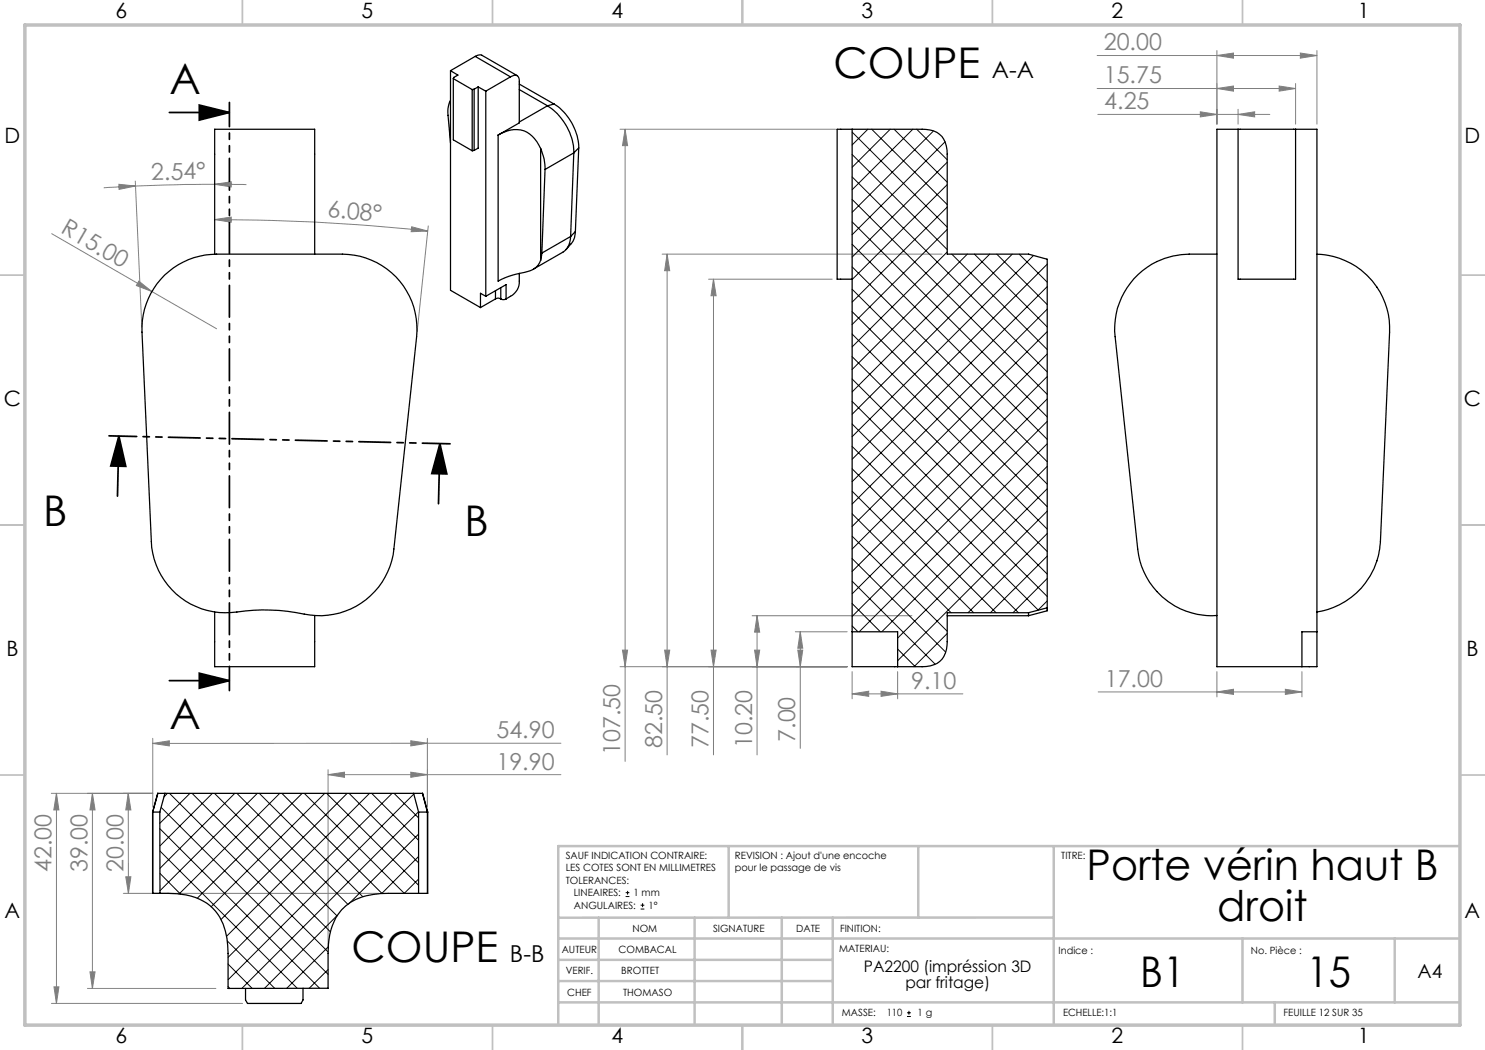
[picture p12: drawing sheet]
<svg xmlns="http://www.w3.org/2000/svg" width="297mm" height="210mm" viewBox="0 0 297 210" stroke-linecap="round" stroke-linejoin="round" font-family="sans-serif">
<path d="M125.1 179.3h.8M125.1 178.5h.8M125.5 178.2v.7M128.1 181.8h.8M128.1 181h.8M128.5 180.6v.8M181.4 203.3h.8M181.4 202.6h.8M181.8 202.2v.7" fill="none" stroke="#000" stroke-width=".2"/>
<path d="M33.9 22.5h12M39.9 21l6 1.5-6 1.5zM23.8 87.2l-.3 12M23.8 87.2l1.4 6.1-3-.1zM88 88.8l1.4 6-3-.1zM88 88.8l-.3 11.9M33.9 136.1h12M39.9 134.6l6 1.5-6 1.5z" fill="none" stroke="#000" stroke-width=".35"/>
<g fill="none" stroke="#808080" stroke-width=".2">
<path d="M219.4 17.7h39.7M219.4 11.1h44M243.4 17.7l3.3-.5v1zM243.4 11.1l3.3-.5v1zM243.4 10.1v14.7M255.8 17.2l3.3 .5-3.3 .5zM259.1 16.7v8.1M260.1 10.6l3.3 .5-3.3 .5zM263.4 10.1v14.7M23.8 36.9l3.3 .3-3.3 .7zM27.1 36.2l1.3 29.2M27.1 37.2l-6.4 .4"/>
<path d="M42.9 36.9l3.3-.5v1zM42.9 36.9l-15.8 .3M42.9 36.9h6.4M124 25.9h43.1M125 25.9v126.4M125 25.9l.5 3.2h-1zM219.6 22.9h34.4M240.1 22.4l3.3 .5-3.3 .5zM247.6 22.9l3.3-.5v1zM247.6 21.9v2.9M10.3 46.7l20.1 11.6M27.8 56.2l2.6 2.1-3.1-1.2z"/>
<path d="M30.4 58.3l12.9 7.4M42.9 43.9l3.3-.5v1zM42.9 43.9a392.6 392.6 0 0 1 42.6 2.3M82.3 45.4l3.2 .8-3.3 .1zM85.7 45.2l-2.3 21.1M132.4 50.8h56M133.4 50.8v100.2M133.4 50.8l.5 3.3h-1zM141.7 55.8h24.7M142.7 55.8v95.2M142.7 55.8l.5 3.4h-1zM124 133.3h45.4"/>
<path d="M124.5 130h1l-.5 3.3zM132.9 130h1l-.5 3.3zM142.2 130h1l-.5 3.3zM150.4 123.1h32M150.9 130h1l-.5 3.3zM151.4 123.1v27.9M151.4 123.1l.5 3.3h-1zM159.1 126.4h10.3M159.6 130h.9l-.4 3.3zM160.1 126.4v23.3M160.1 126.4l.4 3.2h-.9zM170.4 138.8l3.3-.6v1.1z"/>
<path d="M170.4 134.3v5.5M170.4 138.8h22.2M176.2 138.2l3.3 .6-3.3 .5zM179.5 134.3v5.5M219.6 138.4h40.8M243.4 138.4l3.3-.5v1zM243.4 134.3v5.1M257.1 137.9l3.3 .5-3.3 .5zM260.4 134.3v5.1M10.3 158.7h20.3M11.3 158.7l.5 3.3h-1zM11.3 158.7v42"/>
<path d="M18.5 158.7l.5 3.3h-1zM18.5 158.7v39M25.6 158.7l.6 3.3h-1zM25.6 158.7l.1 20M30.6 148.7l3.3-.5v1zM30.6 147.7v13.7M65.6 154.9l3.3-.5v1.1zM65.6 153.9v35.8M65.6 154.9h46.6M82.2 154.4l3.3 .5-3.3 .6zM82.2 148.2l3.3 .5-3.3 .5zM85.5 147.7v13.7"/>
<path d="M112.2 148.7h-81.6M24.7 178.7h51.1M25.2 175.4h1l-.5 3.3zM10.8 197.4h1l-.5 3.3zM17.5 197.7h25.7M18 194.4h1l-.5 3.3zM10.3 200.7h38.2"/>
</g>
<path d="M45.9 20.5v117.6" fill="none" stroke="#000" stroke-width=".35" stroke-dasharray="6.3 1.3 1.3 1.3 1.3 1.3" stroke-dashoffset="1.5"/>
<path d="M21.8 87.2l68.2 1.6" fill="none" stroke="#000" stroke-width=".35" stroke-dasharray="6.3 1.3 1.3 1.3 1.3 1.3" stroke-dashoffset=".8"/>
<g fill="none" stroke="#c0c0c0" stroke-width=".35">
<path d="M48.5 0v5M98.5 0v5M148.5 0v5M198.5 0v5M248.5 0v5M0 55h5M292 55h5.1M0 105h5M292 105h5.1M0 155h5M292 155h5.1M48.5 205v5.1"/>
<path d="M98.5 205v5.1M148.5 205v5.1M198.5 205v5.1M248.5 205v5.1"/>
</g>
<g fill="none" stroke="#c0c0c0" stroke-width=".5">
<path d="M145.7 169.2v14.3M183.7 169.2v14.3M210.7 169.2v35.5M291.9 169.2h-180.2v35.5M111.9 196.2h54.6M111.9 192h54.6M111.9 187.7h180M119.7 183.5v21.2M138.9 183.5v21.2M156.4 183.5v21.2M166.5 183.5v21.2M210.7 183.5h-98.8"/>
<path d="M248.5 187.7v12.8M278.9 187.7v12.8M111.9 200.5h180M255 200.5v4.2"/>
</g>
<path d="M5 5h287v200h-287z" fill="none" stroke="#c0c0c0" stroke-width=".7"/>
<g fill="#000">
<path d="M39.9 21l6 1.5-6 1.5zM39.9 134.6l6 1.5-6 1.5z"/>
<path d="M23.8 87.2l1.4 6.1-3-.1zM88 88.8l1.4 6-3-.1z"/>
</g>
<g fill="#808080">
<path d="M27.8 56.2l2.6 2.1-3.1-1.2z"/>
<path d="M42.9 43.9l3.3 .5v-1zM82.3 45.4l-.1 .9 3.3-.1z"/>
<path d="M170.4 138.8l3.3-.6v1.1zM176.2 138.2l3.3 .6-3.3 .5zM240.1 22.4l3.3 .5-3.3 .5zM247.6 22.9l3.3-.5v1zM243.4 17.7l3.3-.5v1zM255.8 17.2l3.3 .5-3.3 .5zM243.4 138.4l3.3-.5v1zM257.1 137.9l3.3 .5-3.3 .5z"/>
<path d="M65.6 154.9l3.3-.5v1.1zM82.2 154.4l3.3 .5-3.3 .6z"/>
<path d="M82.2 148.2l3.3 .5-3.3 .5zM30.6 148.7l3.3-.5v1z"/>
<path d="M23.8 36.9v1l3.3-.7zM42.9 36.9l3.3 .5v-1z"/>
<path d="M150.9 130h1l-.5 3.3zM151.4 123.1l.5 3.3h-1zM142.2 130h1l-.5 3.3zM142.7 55.8l.5 3.4h-1zM132.9 130h1l-.5 3.3zM133.4 50.8l.5 3.3h-1z"/>
<path d="M124.5 130h1l-.5 3.3zM125 25.9l.5 3.2h-1z"/>
<path d="M159.6 130h.9l-.4 3.3zM160.1 126.4l.4 3.2h-.9z"/>
<path d="M25.6 158.7l.6 3.3h-1zM25.2 175.4h1l-.5 3.3zM18.5 158.7l.5 3.3h-1zM18 194.4h1l-.5 3.3zM11.3 158.7l.5 3.3h-1zM10.8 197.4h1l-.5 3.3z"/>
<path d="M243.4 11.1l3.3-.5v1zM260.1 10.6l3.3 .5-3.3 .5z"/>
</g>
<g fill="none" stroke="#000" stroke-width=".25">
<path d="M90.1 14.1l1.5 .9-.8 .5-.1 .2M90.1 14.1v44l6 3.4M90.7 15.7l3.7 2.2M90.7 15.7v12.3l3.7 2.2M94.4 17.9v12.3M94.8 17.8l-.4 .1M94.8 17.8v12.3M95 11.3l.7-.3h.6l7.1 4.1M95 11.3l7.1 4.1M95 11.3l-4.9 2.8M95.6 17.4l-.8 .4M95.6 17.4l1.6 .8"/>
<path d="M95.6 17.4v12.2l-.8 .5M97.2 18.2v41.1M102.1 15.4a1.01 1.01 0 0 1 1.7 .2l.1 9-4.3 2.4M102.1 15.4l-4.9 2.8M103.9 17.9l5.6 3.3M103.9 16.8l6.9 4M90.1 20.1a5.1 5.1 0 0 0-.5 3l.5 5.5M94.8 30.1l-.4 .1M99.6 27a5.4 5.4 0 0 1 6.9 .3l.9 1.1 .7 1.3M99.6 27v29.2a19.4 19.4 0 0 1 5.9-1.9l1-.4a3.2 3.2 0 0 0 1.6-1.8M108.1 29.7a9.4 9.4 0 0 1 .9 4.2M108.1 29.7v22.4"/>
<path d="M109 33.9l-.6 16.7M109.5 21.2a11.6 11.6 0 0 1 5.3 9.4M109.5 21.2l-5.6 3.2M110.8 20.8a10.9 10.9 0 0 1 4.9 8.8M110.8 20.8l-1.3 .4M114.8 30.6l-5.8 3.3M114.8 30.6l-.7 16.7M115.7 29.6l-.9 1M115.7 29.6l-.6 16.7M170.4 25.9v107.4h14a4.5 4.5 0 0 0 5-5v-5.8h16.3M243.4 25.9h20v107.4h-20zM247.6 25.9v29.9h11.5v-29.9"/>
<path d="M32.9 55a15.1 15.1 0 0 1 10.4-4.2h25.2a15 15 0 0 1 14.8 16.5l-4.5 42.5a14.9 14.9 0 0 1-17.9 13 40.6 40.6 0 0 0-14.7-.3 14.8 14.8 0 0 1-15.9-14.2l-1.9-41.9a15.1 15.1 0 0 1 4.5-11.4zM62.9 50.8v-24.9h-20v25M97.2 59.3l4-2.4v2.9M97.2 59.3l-1.1-.6v2.8M99.1 59.8l.5-.2 .6 .2M99.1 59.8l-3 1.7M99.1 58.1v1.7M100.2 59.8l.3 .1 .7-.1M100.2 57.5v2.3M103.9 54.7a5.6 5.6 0 0 1-.5 3.3l-.2 .4a4.7 4.7 0 0 1-2 1.4M108.4 50.6l-.3 1.5M114.1 47.3a3.7 3.7 0 0 1-1.5 3.1l-5.9 3.4"/>
<path d="M114.1 47.3l-5.7 3.3M115.1 46.3l-.2 1.2-.3 .7-1.4 1.7M115.1 46.3l-1 1M170.4 55.8h-3v-29.9h17a4.4 4.4 0 0 1 5 4.9v20h16.3l3.7 1v70.4l-3.7 .9M243.4 50.8h-3a16.5 16.5 0 0 0-11.9 3.3 14.9 14.9 0 0 0-5.5 13.2l4.5 42.5a14.9 14.9 0 0 0 15.9 13.3M263.4 50.9a14.9 14.9 0 0 1 14.5 15.5l-1.8 41.9a15 15 0 0 1-12.7 14.1M42.9 122.4v10.9h20v-10.2M170.4 126.4h9.1v6.9M189.4 123.1h16.3M205.7 122.5v.6M209.4 121.6l-3.7 .9M263.4 126.4h-3v6.9"/>
<path d="M31.5 158.7l-1 3.7M31.5 158.7h53l1 3.7M31.6 158.7l-1 3.7M33 158.7l-1 3.7M82.7 158.7l1 3.7M84.5 158.7l1 3.7M30.5 162.4v16.3a23.1 23.1 0 0 1 8.6 .8 9.5 9.5 0 0 1 6.3 8.2l.2 3v7h20v-7a11.8 11.8 0 0 1 3.5-9.5 12.4 12.4 0 0 1 8.5-2.5h7.9v-16.3M30.5 162.4h.1M30.6 162.4h1.4M30.6 162.4v16.3M32 162.4v16.3M83.7 162.4v16.3"/>
<path d="M83.7 162.4h1.8M85.5 162.4h.1M85.5 162.4v16.3M60.6 197.7v2.3l-.4 .7h-10.7l-.4-.7v-2.3"/>
</g>
<g fill="none" stroke="#000" stroke-width=".2">
<path d="M170.4 39.9l39 39M170.4 35.4l39 39M170.4 30.9l19 19M170.4 26.4l19 19M173.6 25.9l-3.2 3.1M174.3 25.9l15.1 15M178 25.9l-7.6 7.6M178.8 25.9l10.6 10.5M182.6 25.9l-12.2 12.1M183.3 25.9l6.1 6.1M186.7 26.2l-16.3 16.3M189 28.4l-18.6 18.5"/>
<path d="M189.4 32.4l-19 19M189.4 36.9l-19 19M170.4 57.8l39 39M170.4 53.4l39 38.9M170.4 48.9l39 39M170.4 44.4l39 39M189.4 41.4l-19 19M189.4 45.9l-19 19M189.4 50.4l-19 19M190.4 50.8l19 19.1M193.5 50.8l-23.1 23.1M194.9 50.8l14.5 14.6"/>
<path d="M197.9 50.8l-27.5 27.6M199.4 50.8l10 10.1M202.5 50.8l-32.1 32.1M203.8 50.8l5.6 5.6M206.7 51.1l-36.3 36.2M209.3 51.8l.1 .2M209.4 52.8l-39 39.1M209.4 57.3l-39 39M170.4 75.8l39 39M170.4 71.3l39 39M170.4 66.8l39 39M170.4 62.3l39 39"/>
<path d="M209.4 61.8l-39 39M209.4 66.3l-39 39M209.4 70.8l-39 39M209.4 75.3l-39 39M209.4 79.8l-39 39M170.4 98.2l24.3 24.3M170.4 93.8l28.8 28.7M170.4 89.3l33.3 33.2M170.4 84.8l37.2 37.2M170.4 80.3l39 39M209.4 84.3l-39 39M209.4 88.8l-37.6 37.6"/>
<path d="M209.4 93.3l-33 33.1M209.4 97.7l-29.9 29.9M170.4 116.2l16.6 16.6M170.4 111.7l18.7 18.7M170.4 107.2l19 19.1M170.4 102.8l19.8 19.7M209.4 102.2l-29.9 29.9M209.4 106.7l-15.8 15.8M209.4 111.2l-11.3 11.3M209.4 115.7l-6.8 6.8M170.4 125.2l1.2 1.2M170.4 120.7l5.7 5.7"/>
<path d="M179.5 129.8l3.6 3.5M189.4 126.7l-6.6 6.6M209.4 120.2l-1.8 1.9M33.5 158.7l-.7 .7M33.9 158.7l31.7 31.7M38 158.7l-6 6M38.4 158.7l27.7 27.7M42.5 158.7l-10.5 10.5M42.9 158.7l24.5 24.5M47 158.7l-15 15M47.4 158.7l22.2 22.2M51.5 158.7l-19.5 19.4"/>
<path d="M51.9 158.7l20.7 20.6M56 158.7l-20.2 20.1M56.4 158.7l20 20M60.4 158.7l-21 21M60.9 158.7l20 20 2.8-2.9M64.9 158.7l-22.7 22.7M65.3 158.7l18.4 18.4M69.4 158.7l-25.2 25.2M69.8 158.7l13.9 13.9M73.9 158.7l-28.6 28.6M74.3 158.7l9.4 9.4M78.4 158.7l-32.8 32.8"/>
<path d="M78.8 158.7l4.9 4.9M82.8 158.8l-37.2 37.2M32 165.7l31.9 32M32 174.7l4.1 4.1M32 170.2l27.4 27.5M32.2 161.5l33.4 33.4M83.7 162.3l-35.3 35.4M83.7 166.8l-14 14M83.7 171.3l-7.4 7.4M45.4 188.2l9.6 9.5M45.6 197.3l.4 .4M45.6 192.8l4.8 4.9"/>
<path d="M65.6 193.9l-3.8 3.8M65.7 189.4l-8.3 8.3M67.5 183l-14.6 14.7"/>
</g>
<g font-size="8.5">
<text x="166.7" y="15.6">COUPE</text>
<text x="33.9" y="18.7">A</text>
<text x="8.6" y="105.2">B</text>
<text x="92.9" y="107.2">B</text>
<text x="33.9" y="145.7">A</text>
<text x="217.3" y="176.1">Porte vérin haut B</text>
<text x="243.5" y="184.2">droit</text>
<text x="70.3" y="192.5">COUPE</text>
<text x="228" y="197.5">B1</text>
<text x="261.3" y="197.5">15</text>
</g>
<g font-size="4.7" fill="#808080">
<text x="220.8" y="10.1">20.00</text>
<text x="220.8" y="16.7">15.75</text>
<text x="220.9" y="21.8">4.25</text>
<text x="30.3" y="36" transform="rotate(-1 30.3 36)">2.54°</text>
<text x="12" y="46.5" transform="rotate(30 12 46.5)">R15.00</text>
<text x="65.4" y="43.5" transform="rotate(4 65.4 43.5)">6.08°</text>
<text x="182.2" y="137.7">9.10</text>
<text x="221" y="137.3">17.00</text>
<text x="99.3" y="147.6">54.90</text>
<text x="132.4" y="149.7" transform="rotate(-90 132.4 149.7)">82.50</text>
<text x="141.7" y="149.7" transform="rotate(-90 141.7 149.7)">77.50</text>
<text x="150.4" y="149.7" transform="rotate(-90 150.4 149.7)">10.20</text>
<text x="159.1" y="148.4" transform="rotate(-90 159.1 148.4)">7.00</text>
<text x="99.3" y="153.9">19.90</text>
<text x="124" y="151" transform="rotate(-90 124 151)">107.50</text>
<text x="10.3" y="174.5" transform="rotate(-90 10.3 174.5)">42.00</text>
<text x="17.5" y="174.5" transform="rotate(-90 17.5 174.5)">39.00</text>
<text x="24.7" y="174.5" transform="rotate(-90 24.7 174.5)">20.00</text>
</g>
<g font-size="4.7">
<text x="198.4" y="15.6">A-A</text>
<text x="102" y="192.5">B-B</text>
</g>
<g font-size="4.2">
<text x="23.1" y="3.6">6</text>
<text x="72.3" y="3.6">5</text>
<text x="122.3" y="3.6">4</text>
<text x="172.3" y="3.6">3</text>
<text x="222.3" y="3.6">2</text>
<text x="271.6" y="3.6">1</text>
<text x=".9" y="28.6">D</text>
<text x="292.9" y="28.6">D</text>
<text x=".8" y="81.1">C</text>
<text x="292.8" y="81.1">C</text>
<text x="1.3" y="131.1">B</text>
<text x="293.3" y="131.1">B</text>
<text x=".9" y="183.6">A</text>
<text x="292.9" y="183.6">A</text>
<text x="23.1" y="208.6">6</text>
<text x="72.3" y="208.6">5</text>
<text x="122.3" y="208.6">4</text>
<text x="172.3" y="208.6">3</text>
<text x="222.3" y="208.6">2</text>
<text x="271.6" y="208.6">1</text>
</g>
<text font-size="3.9" x="283.5" y="195.6">A4</text>
<g font-size="3.2">
<text x="172.8" y="194.4">PA2200 (impréssion 3D</text>
<text x="181.1" y="197.6">par fritage)</text>
</g>
<g font-size="2">
<text x="113.1" y="171.8">SAUF INDICATION CONTRAIRE:</text>
<text x="147" y="171.8">REVISION : Ajout d'une encoche</text>
<text x="212.3" y="171.8">TITRE:</text>
<text x="113.1" y="174.3">LES COTES SONT EN MILLIMETRES</text>
<text x="113.1" y="176.8">TOLERANCES:</text>
<text x="114.8" y="179.3">LINEAIRES:</text>
<text x="126.7" y="179.3">1 mm</text>
<text x="147" y="174.3">pour le passage de vis</text>
<text x="114.8" y="181.8">ANGULAIRES:</text>
<text x="129.7" y="181.8">1°</text>
<text x="112.4" y="190.5">AUTEUR</text>
<text x="123.7" y="190.7">COMBACAL</text>
<text x="126.5" y="186.4">NOM</text>
<text x="142.6" y="186.4">SIGNATURE</text>
<text x="159.2" y="186.4">DATE</text>
<text x="167.8" y="190.3">MATERIAU:</text>
<text x="168" y="186.4">FINITION:</text>
<text x="211.7" y="190.9">Indice :</text>
<text x="250.2" y="190.9">No. Pièce :</text>
<text x="113.1" y="194.9">VERIF.</text>
<text x="124.3" y="194.8">BROTTET</text>
<text x="113.4" y="199.2">CHEF</text>
<text x="124.6" y="199.2">THOMASO</text>
<text x="168.4" y="203.3">MASSE:</text>
<text x="177.3" y="203.3">110</text>
<text x="183.5" y="203.3">1 g</text>
<text x="212.6" y="203.3">ECHELLE:1:1</text>
<text x="256.7" y="203.3">FEUILLE 12 SUR 35</text>
</g>
</svg>
